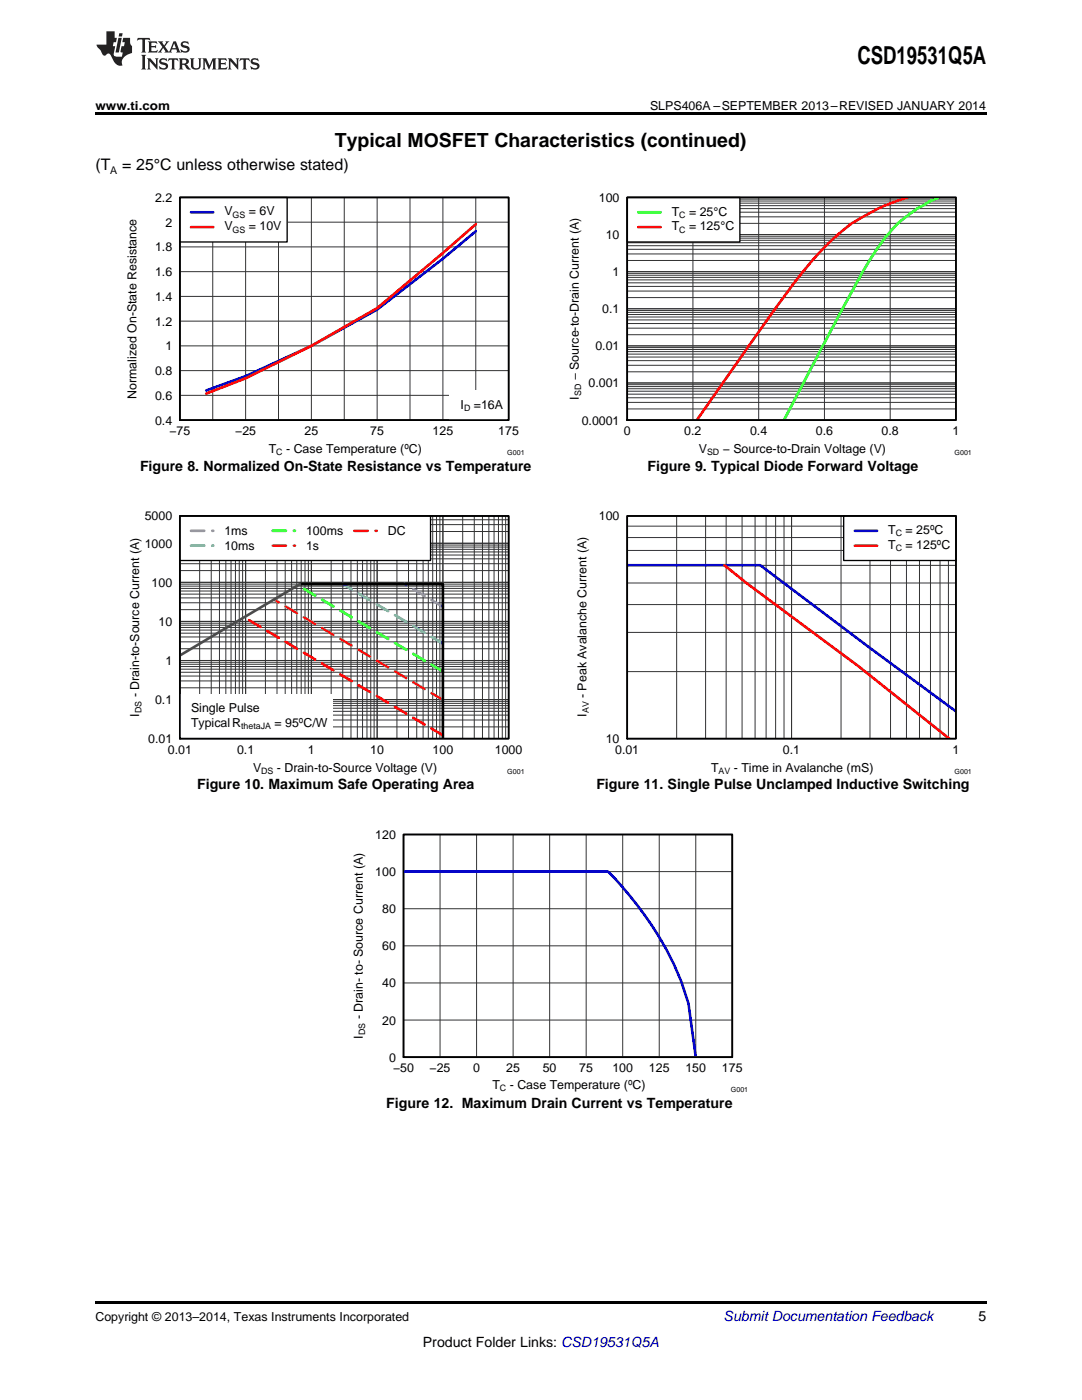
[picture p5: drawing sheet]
<svg xmlns="http://www.w3.org/2000/svg" width="216mm" height="279mm" viewBox="0 0 216 279" stroke-linecap="round" stroke-linejoin="round" font-family="sans-serif">
<path d="M19 259.7h177.8v.5h-177.8z" fill="#000"/>
<path d="M111.5 222.8h.3v.7h-.3z" fill="#fff"/>
<path d="M80.5 166.5h65.6v44.5h-65.6z" fill="none" stroke="#000" stroke-width=".26"/>
<g fill="none" stroke="#333" stroke-width=".2">
<path d="M80.5 166.5h65.6v44.5h-65.6zM80.5 173.9h65.6M87.8 166.5v44.5M95.1 166.5v44.5M102.4 166.5v44.5M109.7 166.5v44.5M117 166.5v44.5M124.3 166.5v44.5M131.5 166.5v44.5M138.8 166.5v44.5M80.5 196.2h65.6M80.5 188.8h65.6"/>
<path d="M80.5 181.4h65.6M80.5 203.6h65.6"/>
</g>
<path d="M80.5 173.9h40.8a68.2 68.2 0 0 1 14.6 21.9l1.5 4.5 1.4 10.7" fill="none" stroke="#00f" stroke-width=".53"/>
<path d="M80.5 166.5h65.6v44.5h-65.6z" fill="none" stroke="#000" stroke-width=".35"/>
<g fill="#fff">
<path d="M66.9 159.2h.3v.7h-.3z"/>
<path d="M156.1 159.2h.4v.7h-.4z"/>
</g>
<path d="M35.9 103h65.6v44.4h-65.6z" fill="none" stroke="#000" stroke-width=".26"/>
<g fill="none" stroke="#333" stroke-width=".2">
<path d="M35.9 103h65.6v44.4h-65.6zM35.9 119.3h65.6M35.9 118.6h65.6M35.9 118h65.6M35.9 117.4h65.6M35.9 117h65.6M35.9 116.6h65.6M35.9 116.2h65.6M35.9 113.9h65.6M35.9 112.5h65.6M35.9 111.5h65.6M35.9 110.8h65.6"/>
<path d="M35.9 110.2h65.6M35.9 109.6h65.6M35.9 109.2h65.6M35.9 108.8h65.6M35.9 108.4h65.6M35.9 106.1h65.6M35.9 104.7h65.6M35.9 103.7h65.6M39.8 103v44.4M42.1 103v44.4M43.8 103v44.4M45.1 103v44.4"/>
<path d="M46.1 103v44.4M47 103v44.4M47.7 103v44.4M48.4 103v44.4M49 103v44.4M53 103v44.4M55.3 103v44.4M56.9 103v44.4M58.2 103v44.4M59.2 103v44.4M60.1 103v44.4M60.9 103v44.4"/>
<path d="M61.5 103v44.4M62.1 103v44.4M66.1 103v44.4M68.4 103v44.4M70 103v44.4M71.3 103v44.4M72.3 103v44.4M73.2 103v44.4M74 103v44.4M74.7 103v44.4M75.3 103v44.4M79.2 103v44.4"/>
<path d="M81.5 103v44.4M83.2 103v44.4M84.4 103v44.4M85.5 103v44.4M86.3 103v44.4M87.1 103v44.4M87.8 103v44.4M88.4 103v44.4M92.3 103v44.4M94.6 103v44.4M96.3 103v44.4M97.5 103v44.4"/>
<path d="M98.6 103v44.4M99.5 103v44.4M100.2 103v44.4M100.9 103v44.4M35.9 140h65.6M35.9 139.6h65.6M35.9 137.3h65.6M35.9 135.9h65.6M35.9 134.9h65.6M35.9 134.2h65.6M35.9 133.5h65.6M35.9 133h65.6"/>
<path d="M35.9 132.6h65.6M35.9 132.2h65.6M35.9 131.8h65.6M35.9 129.5h65.6M35.9 128.1h65.6M35.9 127.1h65.6M35.9 126.4h65.6M35.9 125.7h65.6M35.9 125.2h65.6M35.9 124.8h65.6M35.9 124.4h65.6M35.9 124h65.6"/>
<path d="M35.9 121.7h65.6M35.9 120.3h65.6M35.9 145.1h65.6M35.9 143.7h65.6M35.9 142.7h65.6M35.9 142h65.6M35.9 141.3h65.6M35.9 140.8h65.6M35.9 140.4h65.6"/>
</g>
<path d="M88.4 121.1l-7.7-4.6" fill="none" stroke="#7a67ee" stroke-width=".53" stroke-dasharray="2.6 1.6"/>
<path d="M88.4 128.4l-20-11.9" fill="none" stroke="#00bfff" stroke-width=".53" stroke-dasharray="2.6 1.6"/>
<path d="M88.4 134l-28.7-17.1" fill="none" stroke="#0f0" stroke-width=".53" stroke-dasharray="2.6 1.6"/>
<path d="M88.4 139.7l-33.7-20.1" fill="none" stroke="#ee7600" stroke-width=".53" stroke-dasharray="2.6 1.6"/>
<path d="M88.4 146.7l-39.4-23.3" fill="none" stroke="#f00" stroke-width=".53" stroke-dasharray="2.6 1.6"/>
<path d="M59.8 116.6h28.6v30.8" fill="none" stroke="#000" stroke-width=".53"/>
<path d="M59.8 116.6l-23.9 14.2" fill="none" stroke="#4d4d4d" stroke-width=".53"/>
<path d="M35.9 103h50v8.9h-50z" fill="#fff"/>
<path d="M35.9 103h50v8.9h-50z" fill="none" stroke="#000" stroke-width=".26"/>
<path d="M38.1 105.9h4.5" fill="none" stroke="#7a67ee" stroke-width=".53" stroke-dasharray="2.6 1.6"/>
<path d="M38.1 108.9h4.5" fill="none" stroke="#00bfff" stroke-width=".53" stroke-dasharray="2.6 1.6"/>
<path d="M54.4 105.9h4.5" fill="none" stroke="#0f0" stroke-width=".53" stroke-dasharray="2.6 1.6"/>
<path d="M54.4 108.9h4.5" fill="none" stroke="#ee7600" stroke-width=".53" stroke-dasharray="2.6 1.6"/>
<path d="M70.7 105.9h4.5" fill="none" stroke="#f00" stroke-width=".53" stroke-dasharray="2.6 1.6"/>
<path d="M35.9 138.5h30.6v8.9h-30.6z" fill="#fff"/>
<path d="M35.9 103h65.6v44.4h-65.6z" fill="none" stroke="#000" stroke-width=".35"/>
<path d="M125.1 103h65.6v44.4h-65.6z" fill="none" stroke="#000" stroke-width=".26"/>
<g fill="none" stroke="#333" stroke-width=".2">
<path d="M125.1 103h65.6v44.4h-65.6zM125.1 116.3h65.6M125.1 112.8h65.6M125.1 109.9h65.6M125.1 107.3h65.6M125.1 105h65.6M135 103v44.4M140.8 103v44.4M144.9 103v44.4M148.1 103v44.4M150.7 103v44.4M152.9 103v44.4"/>
<path d="M154.8 103v44.4M156.4 103v44.4M157.9 103v44.4M167.8 103v44.4M173.6 103v44.4M177.7 103v44.4M180.9 103v44.4M183.5 103v44.4M185.7 103v44.4M187.6 103v44.4M189.2 103v44.4M125.1 134h65.6"/>
<path d="M125.1 126.2h65.6M125.1 120.7h65.6"/>
</g>
<path d="M125.1 112.8h26.6l21.9 16.5 17.2 12.7" fill="none" stroke="#00f" stroke-width=".53"/>
<path d="M144.5 112.8l4.6 3.7 22.3 16.5 18.1 14.5" fill="none" stroke="#f00" stroke-width=".53"/>
<path d="M168.3 103h22.4v8.9h-22.4z" fill="#fff"/>
<path d="M168.3 103h22.4v8.9h-22.4z" fill="none" stroke="#000" stroke-width=".26"/>
<path d="M170.6 105.9h4.4" fill="none" stroke="#00f" stroke-width=".53"/>
<path d="M170.6 108.9h4.4" fill="none" stroke="#f00" stroke-width=".53"/>
<path d="M125.1 103h65.6v44.4h-65.6z" fill="none" stroke="#000" stroke-width=".35"/>
<g fill="#fff">
<path d="M66.9 95.7h.3v.7h-.3z"/>
<path d="M156.1 95.7h.4v.7h-.4z"/>
</g>
<path d="M35.9 39.4h65.6v44.4h-65.6z" fill="none" stroke="#000" stroke-width=".26"/>
<g fill="none" stroke="#333" stroke-width=".2">
<path d="M35.9 39.4h65.6v44.4h-65.6zM42.4 39.4v44.4M49 39.4v44.4M55.6 39.4v44.4M62.1 39.4v44.4M68.7 39.4v44.4M75.3 39.4v44.4M81.8 39.4v44.4M88.4 39.4v44.4M94.9 39.4v44.4M35.9 59.2h65.6M35.9 54.2h65.6"/>
<path d="M35.9 49.3h65.6M35.9 44.3h65.6M35.9 78.9h65.6M35.9 74h65.6M35.9 69h65.6M35.9 64.1h65.6"/>
</g>
<path d="M94.9 46.2l-6.5 5.4-13.1 10.2-13.2 7.2-13.1 6.1-7.9 2.8" fill="none" stroke="#00f" stroke-width=".53"/>
<path d="M94.9 44.7l-6.5 5.8-13.1 11-13.2 7.5-13.1 6.5-7.9 3.1" fill="none" stroke="#f00" stroke-width=".53"/>
<path d="M35.9 39.4h21.4v8.9h-21.4z" fill="#fff"/>
<path d="M35.9 39.4h21.4v8.9h-21.4z" fill="none" stroke="#000" stroke-width=".26"/>
<path d="M38.1 42.4h4.5" fill="none" stroke="#00f" stroke-width=".53"/>
<path d="M38.1 45.3h4.5" fill="none" stroke="#f00" stroke-width=".53"/>
<path d="M89.7 77.9h11.8v5.9h-11.8z" fill="#fff"/>
<path d="M35.9 39.4h65.6v44.4h-65.6z" fill="none" stroke="#000" stroke-width=".35"/>
<path d="M125.1 39.4h65.6v44.4h-65.6z" fill="none" stroke="#000" stroke-width=".26"/>
<g fill="none" stroke="#333" stroke-width=".2">
<path d="M125.1 39.4h65.6v44.4h-65.6zM125.1 39.7h65.6M138.3 39.4v44.4M151.4 39.4v44.4M164.5 39.4v44.4M177.6 39.4v44.4M125.1 59.4h65.6M125.1 58.1h65.6M125.1 57.2h65.6M125.1 56.4h65.6M125.1 55.9h65.6M125.1 55.4h65.6"/>
<path d="M125.1 54.9h65.6M125.1 54.6h65.6M125.1 54.2h65.6M125.1 52h65.6M125.1 50.7h65.6M125.1 49.8h65.6M125.1 49h65.6M125.1 48.5h65.6M125.1 48h65.6M125.1 47.5h65.6M125.1 47.1h65.6M125.1 46.8h65.6"/>
<path d="M125.1 44.6h65.6M125.1 43.3h65.6M125.1 42.3h65.6M125.1 41.6h65.6M125.1 41h65.6M125.1 40.5h65.6M125.1 40.1h65.6M125.1 79.4h65.6M125.1 78.7h65.6M125.1 78.1h65.6M125.1 77.6h65.6M125.1 77.2h65.6"/>
<path d="M125.1 76.8h65.6M125.1 76.4h65.6M125.1 74.2h65.6M125.1 72.9h65.6M125.1 72h65.6M125.1 71.3h65.6M125.1 70.7h65.6M125.1 70.2h65.6M125.1 69.7h65.6M125.1 69.4h65.6M125.1 69h65.6M125.1 66.8h65.6"/>
<path d="M125.1 65.5h65.6M125.1 64.6h65.6M125.1 63.8h65.6M125.1 63.3h65.6M125.1 62.8h65.6M125.1 62.3h65.6M125.1 62h65.6M125.1 61.6h65.6M125.1 81.6h65.6M125.1 80.3h65.6"/>
</g>
<path d="M187.4 39.4l-1.8 .7a30.9 30.9 0 0 0-7.3 5.4 52.5 52.5 0 0 0-7.4 10.9l-14.5 27.4" fill="none" stroke="#0f0" stroke-width=".53"/>
<path d="M181.1 39.4a38.2 38.2 0 0 0-12.3 6.1 58.2 58.2 0 0 0-10.3 10.9l-3.8 5.2-15.6 22.2" fill="none" stroke="#f00" stroke-width=".53"/>
<path d="M125.1 39.4h22.5v8.9h-22.5z" fill="#fff"/>
<path d="M125.1 39.4h22.5v8.9h-22.5z" fill="none" stroke="#000" stroke-width=".26"/>
<path d="M127.4 42.4h4.4" fill="none" stroke="#0f0" stroke-width=".53"/>
<path d="M127.4 45.3h4.4" fill="none" stroke="#f00" stroke-width=".53"/>
<path d="M125.1 39.4h65.6v44.4h-65.6z" fill="none" stroke="#000" stroke-width=".35"/>
<path d="M19 22.5h177.8v.5h-177.8z" fill="#000"/>
<g fill="#231f20">
<path d="M27.5 7.6l-.1 .5 .4-.2h.6v.1v2.1l-.2 .4h1l-.3-.4v-2.1l.1-.1h.5l.5 .2-.2-.5zM29.5 8.3l.2 .3v1.5l-.2 .4h1.8l.2-.6a1.04 1.04 0 0 1-1.3 .2v-.7h.6l.3 .2v-.6l-.3 .2h-.6v-.6l.8-.1 .4 .3-.2-.5zM31.5 8.3l.9 1.1-.9 1.1h.8l-.2-.2 .5-.7 .4 .7-.2 .2h1.5l-.1-.2 .1-.4h.9l.1 .4-.2 .2h1l-.3-.3-.7-1.9h-.5l-.9 2-.8-1 .9-1h-.8l.1 .3-.3 .5-.4-.6 .2-.2zM34.7 8.6l.4 1h-.7zM36.3 8.4a.63 .63 0 0 0-.2 .7 .63 .63 0 0 0 .6 .4l.6 .2 .1 .2a.75 .75 0 0 1-.7 .4 .75 .75 0 0 1-.6-.5l.1 .7 .1-.1a1.11 1.11 0 0 0 1.5-.6 1.13 1.13 0 0 0-1.2-.8l-.1-.4a1.04 1.04 0 0 1 1.2 .2l-.2-.5-.1 .1-.5-.2zM28.2 10.9l.2 .4v2.2l-.2 .4h1l-.3-.4v-2.2l.3-.4zM29.3 11.6l.3 .4v1.5l-.3 .4h.8l-.2-.4v-1.3l1.5 1.7v-1.9l.2-.4h-.7l.2 .4v.9l-1.1-1.3zM32 11.8a.62 .62 0 0 0-.2 .7 .62 .62 0 0 0 .6 .4l.6 .1 .1 .3a.76 .76 0 0 1-.7 .3 .76 .76 0 0 1-.6-.4l.1 .7 .1-.1a1.11 1.11 0 0 0 1.5-.6 1.13 1.13 0 0 0-1.2-.8l-.1-.4a1.04 1.04 0 0 1 1.2 .2l-.2-.6-.1 .1-.5-.1zM33.7 11.6l-.2 .6a.61 .61 0 0 1 .8-.3v1.6l-.2 .4h.9l-.2-.4v-1.6a.63 .63 0 0 1 .8 .3l-.2-.6zM35.6 11.6l.3 .4v1.5l-.3 .4h1l-.2-.2v-.8l.5 .2a.76 .76 0 0 0 1.2 .7l-1-1a.58 .58 0 0 0 .6-.5 .58 .58 0 0 0-.5-.6zM36.4 11.9h.1a.45 .45 0 0 1 .5 .1 .45 .45 0 0 1 .1 .5l-.7 .2zM37.9 11.6l.2 .2a2.17 2.17 0 0 0 .3 1.9 .99 .99 0 0 0 1.6-.6v-1.1l.2-.4h-.7l.2 .2a1.92 1.92 0 0 1-.2 1.8 .6 .6 0 0 1-.9-.5v-1.1l.2-.4zM40.4 11.6l.2 .4v1.5l-.2 .4h.7l-.2-.4v-1.4l.8 1.8 .8-1.8v1.4l-.2 .4h.9l-.2-.4v-1.5l.2-.4h-.8l-.6 1.5-.6-1.5zM43.4 11.6l.2 .4v1.5l-.2 .4h1.8l.2-.6a1.04 1.04 0 0 1-1.3 .1v-.6h.5l.4 .2v-.6l-.4 .2h-.5v-.7h.8l.3 .3-.1-.6zM45.5 11.6l.2 .4v1.5l-.2 .4h.7l-.2-.4v-1.3l1.5 1.7v-1.9l.2-.4h-.7l.2 .4v.9l-1.1-1.3zM47.9 11.6l-.1 .6a.61 .61 0 0 1 .8-.3v1.6l-.3 .4h1l-.3-.4 .1-1.6a.63 .63 0 0 1 .7 .3l-.1-.6zM50.2 11.8a.62 .62 0 0 0-.2 .7 .62 .62 0 0 0 .6 .4l.6 .1 .2 .3a.76 .76 0 0 1-.8 .3 .76 .76 0 0 1-.6-.4l.1 .7 .2-.1a1.11 1.11 0 0 0 1.5-.6 1.13 1.13 0 0 0-1.3-.8l-.1-.4a1.04 1.04 0 0 1 1.2 .2l-.1-.6-.2 .1-.5-.1z"/>
<path d="M21.2 6.3v2.6h-1.9l.1 .4 .7 .9a.91 .91 0 0 0 1 .8 .56 .56 0 0 1 .5-.3 .56 .56 0 0 1 .5 .3l.4 .8a1.53 1.53 0 0 0 1.9 1.2 1.54 1.54 0 0 1 1-2.1l.9-.3v-1.4a1.52 1.52 0 0 1-.3-1.6h-1.4l-.2 .8h.5l-.2 .8h-.4l-.2 1v.2l.4 .1-.2 .8a1.93 1.93 0 0 1-1.6-.3l.3-1.8h-.5l.2-.8h.4l.2-.8h-.4v-1.3zM23.6 7.6l-.6 2.9h.7l.6-2.9zM23.8 6.6l-.1 .7h.6l.2-.7z"/>
</g>
<text font-size="4.9" x="171.1" y="12.8">CSD19531Q5A</text>
<text font-size="3.9" x="66.8" y="29.3">Typical MOSFET Characteristics (continued)</text>
<g font-size="3.2">
<text x="19" y="34">(T</text>
<text x="24.4" y="34">= 25°C unless otherwise stated)</text>
</g>
<g font-size="2.8">
<text x="27.9" y="93.9">Figure 8. Normalized On-State Resistance vs Temperature</text>
<text x="129.2" y="93.9">Figure 9. Typical Diode Forward Voltage</text>
<text x="39.3" y="157.5">Figure 10. Maximum Safe Operating Area</text>
<text x="119" y="157.5">Figure 11. Single Pulse Unclamped Inductive Switching</text>
<text x="77.1" y="221.1">Figure 12. Maximum Drain Current vs Temperature</text>
<text x="195.3" y="263.6">5</text>
<text x="84.4" y="268.9">Product Folder Links: CSD19531Q5A</text>
</g>
<text font-size="2.8" fill="#0000c8" x="144.4" y="263.6">Submit Documentation Feedback</text>
<g font-size="2.5">
<text x="19" y="21.9">www.ti.com</text>
<text x="129.7" y="21.9">SLPS406A –SEPTEMBER 2013–REVISED JANUARY 2014</text>
<text x="30.9" y="40.3">2.2</text>
<text x="119.5" y="40.3">100</text>
<text x="33" y="45.2">2</text>
<text x="44.8" y="43">V</text>
<text x="44.8" y="46">V</text>
<text x="49.7" y="43">= 6V</text>
<text x="49.7" y="46">= 10V</text>
<text x="120.9" y="47.7">10</text>
<text x="134" y="43">T</text>
<text x="134" y="46">T</text>
<text x="137.5" y="43">= 25°C</text>
<text x="137.5" y="46">= 125°C</text>
<text x="30.9" y="50.2">1.8</text>
<text x="30.9" y="55.1">1.6</text>
<text x="122.2" y="55.1">1</text>
<text x="30.9" y="65">1.2</text>
<text x="30.9" y="60">1.4</text>
<text x="120.2" y="62.5">0.1</text>
<text x="33" y="69.9">1</text>
<text x="118.8" y="69.9">0.01</text>
<text x="30.9" y="74.9">0.8</text>
<text x="115.5" y="75.9" transform="rotate(-90 115.5 75.9)">− Source-to-Drain Current (A)</text>
<text x="117.4" y="77.3">0.001</text>
<text x="27.3" y="79.6" transform="rotate(-90 27.3 79.6)">Normalized On-State Resistance</text>
<text x="30.9" y="79.8">0.6</text>
<text x="91.9" y="81.5">I</text>
<text x="94.6" y="81.5">=16A</text>
<text x="115.5" y="79.7" transform="rotate(-90 115.5 79.7)">I</text>
<text x="30.9" y="84.7">0.4</text>
<text x="33.8" y="86.9">−75</text>
<text x="46.9" y="86.9">−25</text>
<text x="60.8" y="86.9">25</text>
<text x="73.9" y="86.9">75</text>
<text x="86.3" y="86.9">125</text>
<text x="99.4" y="86.9">175</text>
<text x="116.1" y="84.7">0.0001</text>
<text x="124.5" y="86.9">0</text>
<text x="136.5" y="86.9">0.2</text>
<text x="149.7" y="86.9">0.4</text>
<text x="162.8" y="86.9">0.6</text>
<text x="175.9" y="86.9">0.8</text>
<text x="190.1" y="86.9">1</text>
<text x="53.6" y="90.4">T</text>
<text x="57.1" y="90.4">- Case Temperature (ºC)</text>
<text x="139.4" y="90.4">V</text>
<text x="144.2" y="90.4">− Source-to-Drain Voltage (V)</text>
<text x="28.9" y="103.9">5000</text>
<text x="44.8" y="106.8">1ms</text>
<text x="61.1" y="106.8">100ms</text>
<text x="77.4" y="106.8">DC</text>
<text x="119.5" y="103.9">100</text>
<text x="177.2" y="106.6">T</text>
<text x="180.7" y="106.6">= 25ºC</text>
<text x="28.9" y="109.3">1000</text>
<text x="44.8" y="109.8">10ms</text>
<text x="61.1" y="109.8">1s</text>
<text x="177.2" y="109.6">T</text>
<text x="180.7" y="109.6">= 125ºC</text>
<text x="30.2" y="117.1">100</text>
<text x="31.6" y="124.9">10</text>
<text x="33" y="132.7">1</text>
<text x="27.8" y="143" transform="rotate(-90 27.8 143)">I</text>
<text x="27.8" y="139.2" transform="rotate(-90 27.8 139.2)">- Drain-to-Source Current (A)</text>
<text x="30.9" y="140.5">0.1</text>
<text x="38.1" y="142.1">Single Pulse</text>
<text x="117" y="143" transform="rotate(-90 117 143)">I</text>
<text x="117" y="139.3" transform="rotate(-90 117 139.3)">- Peak Avalanche Current (A)</text>
<text x="29.6" y="148.3">0.01</text>
<text x="38.1" y="145.1">Typical R</text>
<text x="54.8" y="145.1">= 95ºC/W</text>
<text x="120.9" y="148.3">10</text>
<text x="33.5" y="150.5">0.01</text>
<text x="47.3" y="150.5">0.1</text>
<text x="50.5" y="154">V</text>
<text x="55.3" y="154">- Drain-to-Source Voltage (V)</text>
<text x="61.4" y="150.5">1</text>
<text x="73.9" y="150.5">10</text>
<text x="86.3" y="150.5">100</text>
<text x="98.7" y="150.5">1000</text>
<text x="122.7" y="150.5">0.01</text>
<text x="141.9" y="154">T</text>
<text x="146.4" y="154">- Time in Avalanche (mS)</text>
<text x="156.2" y="150.5">0.1</text>
<text x="190.1" y="150.5">1</text>
<text x="74.9" y="167.4">120</text>
<text x="74.9" y="174.8">100</text>
<text x="76.2" y="182.2">80</text>
<text x="76.2" y="189.6">60</text>
<text x="76.2" y="197.1">40</text>
<text x="72.4" y="203.4" transform="rotate(-90 72.4 203.4)">- Drain- to- Source Current (A)</text>
<text x="72.4" y="207.3" transform="rotate(-90 72.4 207.3)">I</text>
<text x="76.2" y="204.5">20</text>
<text x="77.6" y="211.9">0</text>
<text x="78.4" y="214">−50</text>
<text x="85.7" y="214">−25</text>
<text x="94.4" y="214">0</text>
<text x="101" y="214">25</text>
<text x="108.3" y="214">50</text>
<text x="115.6" y="214">75</text>
<text x="122.2" y="214">100</text>
<text x="129.5" y="214">125</text>
<text x="136.8" y="214">150</text>
<text x="144.1" y="214">175</text>
<text x="98.3" y="217.3">T</text>
<text x="101.7" y="217.3">- Case Temperature (ºC)</text>
<text x="19" y="263.6">Copyright © 2013–2014, Texas Instruments Incorporated</text>
</g>
<text font-size="2.1" x="22" y="34.6">A</text>
<g font-size="1.8">
<text x="46.4" y="43.5">GS</text>
<text x="46.4" y="46.4">GS</text>
<text x="135.5" y="43.5">C</text>
<text x="135.5" y="46.4">C</text>
<text x="92.6" y="82">D</text>
<text x="115.9" y="79.1" transform="rotate(-90 115.9 79.1)">SD</text>
<text x="55.1" y="90.9">C</text>
<text x="141.1" y="90.9">SD</text>
<text x="178.7" y="107.1">C</text>
<text x="178.7" y="110">C</text>
<text x="28.2" y="142.3" transform="rotate(-90 28.2 142.3)">DS</text>
<text x="117.5" y="142.4" transform="rotate(-90 117.5 142.4)">AV</text>
<text x="48.1" y="145.5">thetaJA</text>
<text x="52.1" y="154.4">DS</text>
<text x="143.4" y="154.5">AV</text>
<text x="72.8" y="206.6" transform="rotate(-90 72.8 206.6)">DS</text>
<text x="99.8" y="217.8">C</text>
</g>
<g font-size="1.4">
<text x="101.2" y="90.9">G001</text>
<text x="190.5" y="90.9">G001</text>
<text x="101.2" y="154.5">G001</text>
<text x="190.5" y="154.5">G001</text>
<text x="145.9" y="218">G001</text>
</g>
</svg>
